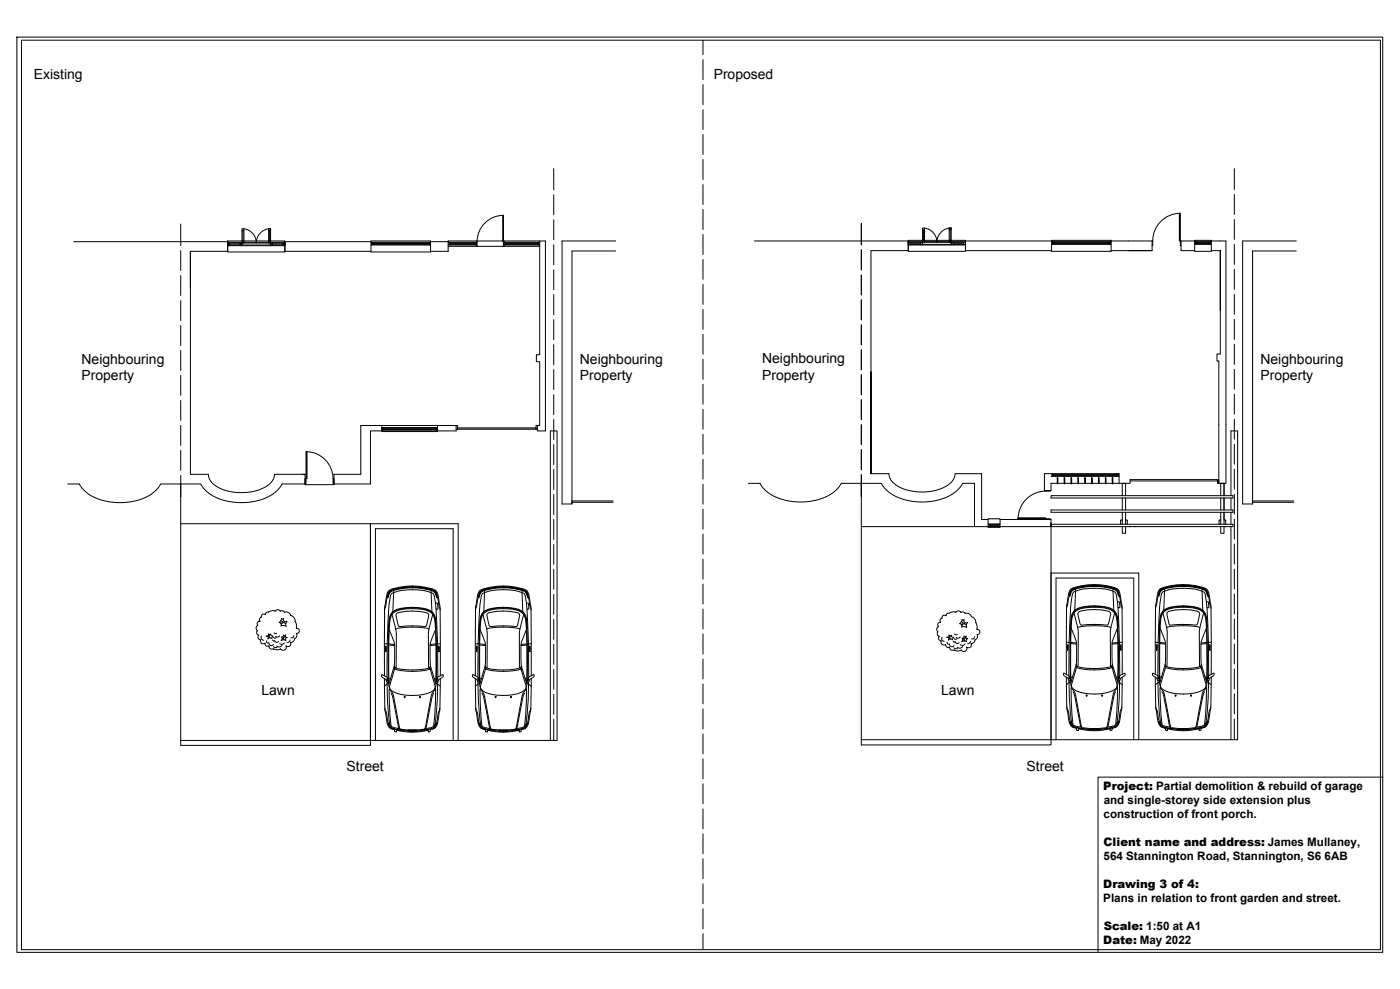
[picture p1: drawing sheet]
<svg xmlns="http://www.w3.org/2000/svg" width="841mm" height="594mm" viewBox="0 0 841 594" stroke-linecap="round" stroke-linejoin="round" font-family="sans-serif">
<!-- layer: A-Walls -->
<g fill="none" stroke="#000" stroke-width=".6">
<path d="M109 135v13M517 134v13M109 145h28v6h-23M109 151v12M223 145h-52v6h52M259 151h10M259 145h10M269 148h55M286 145h1M302 145h1M324 145v68h-2v4h2v39M328 145v114h-5v-3"/>
<path d="M517 145h29v6h-23v134v-62M517 150v12M632 145h-52v6h52M667 151h25M667 145h11M736 145v110M109 166v12M114 173v-22v134h11a11 11 0 0 0 9 9 28 28 0 0 0 29-5l2-4h18v6h-14a27 27 0 0 1-24 11 27 27 0 0 1-24-11h-24a27 27 0 0 1-25 11 27 27 0 0 1-24-11M517 165v12M109 181v12M109 196v12M517 180v12"/>
<path d="M517 195v12M733 187v-36v62h-2v4h1M109 211v12M517 210v12M109 226v12M517 225v12M109 241v12M109 256v12M217 256h57v3h-11M229 259h-6v32h-22v-6h16M517 240v12M517 255v12"/>
<path d="M109 271v12M517 270v12M109 286v13M457 290a29 29 0 0 0 28 11 25 25 0 0 0 20-11h24a29 29 0 0 0 29 11 25 25 0 0 0 20-11h7M517 285v13M523 285h11a11 11 0 0 0 9 9 28 28 0 0 0 29-5l2-4h16"/>
</g>
<!-- layer: 0 -->
<g fill="none" stroke="#000" stroke-width=".6">
<path d="M10 22h821v550h-821zM13 24h816v546h-816zM422 24v9M422 36v12M422 51v12M422 66v12M422 81v12M422 96v12M333 101v13M333 117v12M422 111v12M741 101v13"/>
<path d="M741 117v12M145 137h2v9h-2zM145 139h2M146 139v6M147 137a9 9 0 0 1 7 9 9 9 0 0 1 7-9M161 137h2v9h-2zM161 137h2v2h-2zM162 139v6M302 129v16zM302 129a16 16 0 0 0-15 19M333 132v12M422 126v12"/>
<path d="M554 137h1v9h-1zM554 138h1M555 138v6M555 137a9 9 0 0 1 8 9 9 9 0 0 1 7-9M570 137h1v9h-1zM570 137h1v1h-1zM571 138v6M741 132v12M44 145h65M137 145h34v6h-34zM137 146h34v2h-34zM137 146h8v1h-8z"/>
<path d="M137 146h1v1h-1zM138 147h6M144 146h1v1h-1zM145 145h2M145 147h18M147 146h14M161 145h2v1h-2zM163 146h8v1h-8zM163 146h1v1h-1zM164 147h6M170 146h1v1h-1zM223 146h36h-1v1"/>
<path d="M223 145h36v6h-36zM223 147h36M223 146v1h1v-1h-1h35v1h-35zM223 146v1M224 146h33M257 146h1v1h-1zM269 146h17M269 147h17M269 145v6M270 147h16M270 146h16M270 146v1"/>
<path d="M271 146h14M271 146v1M285 146v1M286 146v1M286 145h-17M302 145h-16v3M302 145h1v3M302 145v3M303 145h21M303 146h21M303 147h21M303 146v1"/>
<path d="M304 146h19M304 146v1M323 146v1M324 146v1M324 145h4M333 147v12M370 145h-32v158h6v-152h26M422 141v12M422 156v12M453 145h64M546 144h34v7h-34zM546 145h34v2h-34z"/>
<path d="M546 146h8v1h-8zM546 146h1v1h-1zM547 146h6M553 146h1v1h-1zM554 144h1M554 147h17M555 146h15M570 144h1v2h-1zM571 146h9v1h-9zM571 146h2v1h-2zM573 146h6M579 146h1v1h-1z"/>
<path d="M632 145h35v2M632 144h35v7h-35zM632 147h35M632 146h1h-1h35h-35zM632 145v2M633 146h33M666 146h1h-1zM733 145h3M741 147v12M779 145h-33v158h6v-152h27M333 162v12M333 177v12"/>
<path d="M422 171v12M741 162v12M741 177v12M333 192v12M422 186v12M741 192v12M333 207v12M422 201v12M422 216v12M732 217v38M741 207v12M333 222v12"/>
<path d="M333 237v12M422 231v12M741 222v12M741 237v12M217 256v29M229 256v3h34v-3M229 257h34v1h-34zM230 257v1M230 258h32M230 257h32M231 257v1M231 258h30"/>
<path d="M261 257v1M262 257v1M274 256h1v2h-1M275 257h47v1h-47zM324 256h-2v2h1M333 252v12M422 246v12M741 252v12M184 271v17zM184 271a16 16 0 0 1 16 17M333 267v12M422 261v12"/>
<path d="M422 276v12M741 267v12M41 291h7M109 291v157h114v-3M183 288h1v2h-1zM183 291h18M200 288h1v2h-1zM333 282v12M333 297v12M422 291v12M450 290h7M517 290v157h114v-3"/>
<path d="M590 285v27M627 285h4M679 288v2h-7M739 298v-39h4v185h-226M739 299v7M741 282v12M741 297v12M109 315h166v130M223 315v130zM333 312v12M344 302h24M368 301h-24v2"/>
<path d="M422 306v12M517 316h68M631 314v130M739 308v7M739 316v128M741 312v12M752 302h25M777 301h-25v2M333 327v12M422 321v12M422 336v12M741 327v12"/>
<path d="M234 355a36 36 0 0 1 27 0l1 4a5 5 0 0 0-4-5 37 37 0 0 0-23 2l-2 3zM237 355l-1 12M241 353v1M248 352a39 39 0 0 1 14 3 18 18 0 0 1 2 9l1 42M248 352a21 21 0 0 1 14 4l2 10M248 352a39 39 0 0 0-14 3 17 17 0 0 0-3 9v42M248 352a21 21 0 0 0-15 4l-2 10M254 353v1M259 355v12M289 355a36 36 0 0 1 27 0l1 4a5 5 0 0 0-5-5 37 37 0 0 0-23 2l-1 3zM291 355v12M296 353v1"/>
<path d="M302 352a39 39 0 0 1 14 3 18 18 0 0 1 3 9v42M302 352a21 21 0 0 1 15 4l2 10M302 352a39 39 0 0 0-14 3 17 17 0 0 0-2 9v42M302 352a21 21 0 0 0-14 4l-2 10M309 353v1M314 355v12M333 342v12M333 357v12M422 351v12M644 354a36 36 0 0 1 27 0l1 4a5 5 0 0 0-5-5 37 37 0 0 0-23 2l-1 3zM646 354v12M651 352v1"/>
<path d="M664 352v1M669 354v12M697 354a37 37 0 0 1 27 0l1 4a5 5 0 0 0-4-5 37 37 0 0 0-23 2l-2 3zM700 354l-1 12M705 352v1M717 352v1M722 354l1 12M741 342v12M741 357v12M156 373a1.5 1.5 0 0 0-1 1 1.5 1.5 0 0 0 0 2l-1 1 1 2a1.6 1.6 0 0 0 0 2M159 369a1.7 1.7 0 0 0-2 2 1.5 1.5 0 0 0-1 2M165 367a1.8 1.8 0 0 1 3 0h2l1 1a3 3 0 0 1 4 2"/>
<path d="M165 367l-5 1-1 1M168 374a1.4 1.4 0 0 1 1 2h1h2v-1v-2a1.4 1.4 0 0 1-1 0 1.4 1.4 0 0 1-1-2v1l-1-1-1 3M169 373l3 2M170 374l-1 1M171 374h-2M175 370a8 8 0 0 1 3 6v1M178 377l1 1 1 1-1 1h-1M235 369l3 11v21M238 378a43 43 0 0 1 20 0M248 365a14 14 0 0 1 13 5 214 214 0 0 1 0 43M248 376h8l1-7a27 27 0 0 0-19 0l2 7h8M248 365a14 14 0 0 0-13 5 214 214 0 0 0-1 43"/>
<path d="M260 369l-3 11v21M262 363v-1l1 1v3h-1M290 369l3 11v21M292 378a43 43 0 0 1 20 0M302 365a14 14 0 0 1 13 5 214 214 0 0 1 1 43M302 376h8l2-7a27 27 0 0 0-19 0l1 7h8M302 365a14 14 0 0 0-13 5 214 214 0 0 0 0 43M315 369l-3 11v21M316 363l1-1v1l1 3h-1M333 372v12M422 366v12M568 370a1.8 1.8 0 0 0-2 1 1.6 1.6 0 0 0-1 3 1.4 1.4 0 0 0-2 1 1.4 1.4 0 0 0 1 1l-1 2v2a1.6 1.6 0 0 0 1 2v2l1 1a1.7 1.7 0 0 0 1 2 1.7 1.7 0 0 0 2 0"/>
<path d="M574 368h.1M574 368h-2h-2a1.4 1.4 0 0 0-2 2M574 368a1.8 1.8 0 0 1 3 0 10 10 0 0 1 8 3l1 2 1 3a2.2 2.2 0 0 0 2 3l-1 2a1.2 1.2 0 0 0-1 0 1.2 1.2 0 0 0 0 2l-1 1M578 374l3 1M578 372l1 1v-1a1.4 1.4 0 0 0 0 2 1.4 1.4 0 0 0 2 0v1v2l-2-1a1.1 1.1 0 0 1-1 0 1.1 1.1 0 0 1-1-1zM578 375v1M580 375h-3M641 365l1-7a5 5 0 0 1 5-5 37 37 0 0 1 24 1l1 2 2 9M645 368l3 11v21M647 377a43 43 0 0 1 20 0M648 368a26 26 0 0 1 19 0l-1 7-1 1-16-1zM657 364a14 14 0 0 1 14 5 213 213 0 0 1 0 43"/>
<path d="M657 364a14 14 0 0 0-13 5 213 213 0 0 0 0 43M670 368l-3 11v21M671 362l1-1 1 1v3h-1M694 365l2-7a5 5 0 0 1 4-5 37 37 0 0 1 24 1l1 2 3 9M699 368l2 11v21M701 377a43 43 0 0 1 20 0M701 368a26 26 0 0 1 20 0l-2 7-1 1-15-1zM723 368l-3 11 1 21M725 362v-1l1 1v3h-1M741 372v12M155 382v1l1 2M157 385a1.7 1.7 0 0 0 0 1 1.7 1.7 0 0 0 2 0 1.5 1.5 0 0 0 1 2 1.5 1.5 0 0 0 1 0"/>
<path d="M157 382a1.7 1.7 0 0 0 1 3M160 385a1 1 0 0 0 0 1 1 1 0 0 0 2 0 1.5 1.5 0 0 0 1 2 1.5 1.5 0 0 0 1-1M161 382l1 1M162 388a2 2 0 0 0 2 2h3h1M162 381v1M163 381v1a1 1 0 0 1 1 0 1.1 1.1 0 0 1-1 2 1.3 1.3 0 0 0-2 0 1.1 1.1 0 0 0 0-1 1.1 1.1 0 0 0-1-1 .9 .9 0 0 0 1 0 .9 .9 0 0 0 0-1h2M164 384v1h1a1.3 1.3 0 0 0 1 1 1.3 1.3 0 0 0 1-1M164 388l2 1M164 383h1h1M165 380h1M168 382l-1 1-1-1M169 388l-1 1-2-1"/>
<path d="M169 384h2M170 383l1 1M171 386a1.9 1.9 0 0 1-3 1M171 382l-1 1M172 385l-2-1-1 1v-1v-1l1-1v-1l1 1 1-1a1.1 1.1 0 0 0-1 2 .9 .9 0 0 0 1 0v1v1M174 385l-2 1M176 382a1.1 1.1 0 0 1 0 1 1.1 1.1 0 0 1-1 0M178 381a6 6 0 0 1-4 5 1.7 1.7 0 0 1 0 2 1.7 1.7 0 0 1-2 0 1.9 1.9 0 0 1-1 2 1.9 1.9 0 0 1-2 0M231 387h6M232 388v1v2zM234 387l3 1M237 400v-1a32 32 0 0 0-3-21l-1-3a8 8 0 0 1 8-10h7a20 20 0 0 1 12 3 14 14 0 0 1 0 15 29 29 0 0 0-2 16l1 1"/>
<path d="M262 387l-4 1M263 388l1 1v2zM264 387h-6M286 387h6M286 388l1 1-1 2zM288 387l4 1M291 400l1-1a32 32 0 0 0-4-21v-3a8 8 0 0 1 8-10h6a20 20 0 0 1 13 3 14 14 0 0 1-1 15 29 29 0 0 0-1 16v1M317 387l-4 1M318 388l1 1-1 2zM319 387h-6M333 387v12M422 381v12"/>
<path d="M422 396v12M566 383a1.7 1.7 0 0 0 1 2M568 387a1.6 1.6 0 0 0 1 2 1.6 1.6 0 0 0 1 0M569 386a1 1 0 0 0 0 1 1 1 0 0 0 1 0 1.5 1.5 0 0 0 1 1 1.5 1.5 0 0 0 2 0M570 381l2 1a1 1 0 0 1 1 1 1 1 0 0 1-1 1 1.3 1.3 0 0 0-2 0 1.1 1.1 0 0 0 0-1 1.1 1.1 0 0 0-1 0 .9 .9 0 0 0 1 0 1 1 0 0 0 0-2zM570 383l1 1M570 389h.1M570 389a1.8 1.8 0 0 0 3 1M571 382v1M573 385v1h1a1.3 1.3 0 0 0 1 1 1.3 1.3 0 0 0 1-1M573 389l2 1M573 390h.1"/>
<path d="M573 383l1 1h1M574 381h1M577 383h-1h-2M578 388l-1 1h-2M578 384l1 1M579 383v2M580 387a1.9 1.9 0 0 1-3 0M580 383l-1 1M581 384a.9 .9 0 0 1-1-1 .9 .9 0 0 1 0-1v1l-1-1v1h-1v1v1h1h2v-1M583 385l-2 2M583 387h.1M583 387a1.7 1.7 0 0 1 0 2 1.7 1.7 0 0 1-2 0 1.9 1.9 0 0 1-1 2 1.9 1.9 0 0 1-3-1l-1 1-3-1"/>
<path d="M585 382a1.1 1.1 0 0 1 0 2 1.1 1.1 0 0 1-1 0M586 384l-1 2-2 1M641 386h6M641 391v-4v4M643 387h4M647 399v-1a32 32 0 0 0-4-21v-2a8 8 0 0 1 8-10l6-1a19 19 0 0 1 13 3 14 14 0 0 1-1 15 29 29 0 0 0-1 16v1M672 387h-4M673 387v4zM674 386h-6M694 386h6M695 387v1v3zM697 387h3"/>
<path d="M700 399v-1a32 32 0 0 0-3-21v-2a10 10 0 0 1 3-9 30 30 0 0 1 22 0 11 11 0 0 1 3 11 33 33 0 0 0-3 22M725 387h-3M727 387v4zM728 386h-6M741 387v12M231 408l1 20a13 13 0 0 0 2 10h3v1l1 1v-1l10 1 9-1v1l1-1 1-1a5 5 0 0 0 4-6l1-6 1-18M232 407l1-33 2-16a7 7 0 0 1 6-3l7-1a27 27 0 0 1 12 3l1 1 1 8 1 41M233 410v10l1 15a5 5 0 0 0 6 3M233 407v1v2l-4-4v-1l4 2v2M234 411l-1-8a198 198 0 0 1 1-31 7 7 0 0 1 8-6h9a12 12 0 0 1 9 4 50 50 0 0 1 2 17v24M234 414v1a7 7 0 0 1 3 6l3 15 1 3M234 413v9l1 14"/>
<path d="M235 407l-1 1M235 416l1 3 4 18M243 418v1zM248 403l9-1h1v-1l3 11a4 4 0 0 1-2 4 30 30 0 0 1-24-1l-1-2v-1l3-11v1h2l9 1M248 402h7a3 3 0 0 0 4-2l3 11 3 1M248 402h-8a3 3 0 0 1-3-2l-3 11-3 1M252 418h1v1zM261 416l-2 3-3 18M261 407l1 1M261 413l1 9-1 14M261 414v1a7 7 0 0 0-2 6l-3 15-2 3M263 407l-1 1 1 2 3-4v-1l-3 2v2"/>
<path d="M263 410v10l-2 15a5 5 0 0 1-6 3M286 408v20a13 13 0 0 0 3 10h3v1l1 1v-1l9 1 10-1v1l1-1v-1a5 5 0 0 0 5-6l1-6v-18M286 412l2-1 3-11a3 3 0 0 0 4 2h7h8a3 3 0 0 0 3-2l3 11 3 1M287 407l1-33 1-16a8 8 0 0 1 6-3l7-1a27 27 0 0 1 13 3v1l2 8 1 41M287 410v10l2 15a5 5 0 0 0 6 3M287 407l1 1-1 2-3-4v-1l3 2v2M288 411v-8a198 198 0 0 1 1-31 7 7 0 0 1 8-6h8a12 12 0 0 1 10 4 50 50 0 0 1 2 17l-1 24M289 414v1a7 7 0 0 1 3 6l2 15 2 3M289 413l-1 9 2 14M289 407l-1 1M290 416l1 3 3 18M297 418h1v1z"/>
<path d="M302 403l9-1h2v-1l3 11a4 4 0 0 1-3 4 30 30 0 0 1-23-1l-1-2v-1l3-11v1h1l9 1M307 418v1zM315 416l-1 3-3 18M315 407l1 1M316 413v9l-1 14M316 414v1a7 7 0 0 0-3 6l-3 15-1 3M317 407v1v2l4-4v-1l-4 2v2M318 410l-1 10-1 15a5 5 0 0 1-6 3M333 402v12M333 417v12M422 411v12M641 407v20a13 13 0 0 0 3 10h3v2h1v-1l9 1 10-1v1h1v-2a5 5 0 0 0 5-5l1-7v-18"/>
<path d="M641 405v-40v-3a14 14 0 0 1 2-8 38 38 0 0 1 28 0 13 13 0 0 1 3 8v3v40M641 411l2-1 4-11a3 3 0 0 0 3 2l7 1 8-1a3 3 0 0 0 3-2l3 11 3 1M642 406l1-33 1-16a8 8 0 0 1 6-3l7-1a26 26 0 0 1 13 3l1 1 1 8 1 41M642 409v10l2 15a5 5 0 0 0 6 3M642 407h1v2l-2-2-2-1v-1l3 1v2M643 410v-8a200 200 0 0 1 1-31 7 7 0 0 1 8-6h8a11 11 0 0 1 10 4 48 48 0 0 1 2 17l-1 24M644 413v1a7 7 0 0 1 3 6l2 15 2 3M644 413v8l1 14M644 407h-1M645 416l1 2 3 19M652 418h1zM657 402h9l2-1v-1l3 11a3 3 0 0 1-3 4 30 30 0 0 1-23-1l-1-2v-1l3-11v1l1 1h9"/>
<path d="M662 418h.1M670 416l-1 2-3 19M670 407h1M671 413v8l-1 14M671 413v1a7 7 0 0 0-3 6l-3 15-1 3M672 407v2l1-2 3-1v-1l-4 1v2M673 409l-1 10-1 15a5 5 0 0 1-6 3M694 407l1 20a13 13 0 0 0 3 10h2v2h1v-1l10 1 9-1v1h1l1-2a5 5 0 0 0 4-5l1-7 1-18M694 405v-40l1-3a13 13 0 0 1 2-8 38 38 0 0 1 28 0 16 16 0 0 1 2 9l1 42M694 411l3-1 3-11a3 3 0 0 0 3 2l8 1 7-1a3 3 0 0 0 4-2l3 11 3 1M696 406v-33l2-16a8 8 0 0 1 6-3l7-1a25 25 0 0 1 12 3l1 1 1 8 1 41M696 409v10l1 15a5 5 0 0 0 6 3"/>
<path d="M696 407v2l-1-2-2-1-1-1 4 1v2M697 410v-8a195 195 0 0 1 0-31 7 7 0 0 1 8-6h9a12 12 0 0 1 9 4 47 47 0 0 1 2 17v24M697 412a223 223 0 0 1 1-43 14 14 0 0 1 13-5 18 18 0 0 1 12 4l1 1a217 217 0 0 1 1 43M697 413v1a7 7 0 0 1 3 6l3 15 1 3M697 413v8l1 14M698 407h-1M698 416l1 2 4 19M700 400v1a40 40 0 0 0 22 0l-1-1 3 11a4 4 0 0 1-2 4 30 30 0 0 1-23-1l-2-2v-1zM706 418h.1M715 418h1zM724 416l-2 2-3 19M724 407h1"/>
<path d="M724 413l1 8-1 14M725 413l-1 1a7 7 0 0 0-2 6l-3 15-2 3M726 407h-1l1 2 1-2 2-1v-1l-3 1v2M726 409v10l-2 15a5 5 0 0 1-6 3M741 402v12M741 417v12M231 425l2 9M233 435l2 2 2 1 4 1M234 435l-1-1a6 6 0 0 0 7 4M240 438h.1M245 439h.1M245 439h1"/>
<path d="M246 439h.1M246 439h-1M246 439h1M247 439h.1M247 439h-1M247 439h1M248 439h-1M248 439h.1M248 439l-7-1a24 24 0 0 0 14 0l-7 1M249 439h.1M249 439h1M250 439h-1"/>
<path d="M250 439h.1M256 438h-1M261 435l1-1a6 6 0 0 1-7 4M263 435l-2 2-2 1-4 1M264 425l-2 9M286 425l2 9M287 435l3 2 2 1 3 1M289 435l-1-1a6 6 0 0 0 7 4M295 438h.1M300 439h.1M300 439h1M301 439h-1"/>
<path d="M301 439h.1M301 439h1M302 439h.1M302 439h-1M302 439l-7-1a24 24 0 0 0 14 0l-7 1M302 439h1M303 439h-1M303 439h.1M303 439h1M304 439h-1M304 439h.1M304 439h1"/>
<path d="M305 439h.1M305 439h-1M310 438h.1M316 435l1-1a6 6 0 0 1-7 4M317 435l-2 2-2 1-4 1M319 425l-2 9M333 432v13M422 426v12M641 425l2 8M642 434l3 2 2 1 3 1M644 434l-1-1a6 6 0 0 0 7 4M650 437h.1"/>
<path d="M650 437h14a24 24 0 0 1-14 0zM655 438h.1M655 438h1M656 438h.1M656 438h-1M657 438h.1M657 438h-1M657 438h1M658 438h.1M658 438h-1M658 438h1M659 438h.1"/>
<path d="M659 438h-1M659 438h1M660 438h-1M660 438h.1M665 437h.1M671 434l1-1a6 6 0 0 1-7 4M672 434l-2 2-2 1-4 1M674 425l-2 8M694 425l2 8M696 434l2 2 2 1 4 1M697 434l-1-1a6 6 0 0 0 8 4M703 437h.1"/>
<path d="M704 437h14a23 23 0 0 1-14 0zM708 438h.1M708 438h1M709 438h-1M709 438h.1M709 438h1M710 438h.1M710 438h-1M711 438h.1M711 438h-1M711 438h1M712 438h.1"/>
<path d="M712 438h-1M712 438h1M713 438h.1M713 438h-1M713 438h1M714 438h-1M714 438h.1M719 437h-1M724 434l1-1a6 6 0 0 1-7 4M726 434l-2 2-2 1-4 1M727 425l-2 8M741 432v12"/>
<path d="M109 445h226v-186h-4v186M226 445v-127h46v127M422 441v12M422 456v12M631 444v-100h53v100M634 444v-97h47v97M422 471v12M831 467h-171v105M422 486v12M422 501v12M422 516v12M422 531v12"/>
<path d="M422 546v12M422 561v9"/>
</g>
<!-- layer: New -->
<g fill="none" stroke="#000" stroke-width=".6">
<path d="M708 128h1v17h-1zM709 128a17 17 0 0 0-17 17M678 145h14M692 145v3M692 145v6h-14M709 145v3M709 145h9M709 145v6h9M718 145h10M718 151h10M718 145v6M718 147h10"/>
<path d="M718 145v2M718 146h9M719 146h7M726 146h.1M727 146h-9h1M727 145v2M728 145h5M728 151h5M728 145v6M732 255v35h4v-35M585 290v26h9v-1M627 285v10h4v-5h41v-5h-41"/>
<path d="M628 295h3M628 295a17 17 0 0 0-16 17M631 298h110v1h-110zM631 286h41M632 285v1M632 286h40M632 285h40M633 285v1M633 285h38M635 287h1v4h-1zM639 287l1 4zM643 287h1v4h-1z"/>
<path d="M648 287v4zM652 287v4zM656 287v4zM660 287v4zM664 287v4zM668 287h1v4h-1zM671 285v1M672 285v1M674 298v-8h2v8M674 299v7M676 299v7M679 288h52"/>
<path d="M679 289h52M731 288h1v2h-1zM733 299v7M735 290v8v-8h-2v8M735 299v7M590 312h4M594 312h7v5h-7zM594 316h6M594 315h6M595 315v1M595 316h4M599 315v1"/>
<path d="M601 312h30v4h-31v-1h1M612 311h16v1h-16zM628 312h3M631 315h110v1h-110zM631 306h110v2h-110zM674 312h-1v3M674 316v4h2v-4M674 308v7M676 312h1v3M676 308v7M678 316h1M681 316h1"/>
<path d="M733 312h-1v3M733 316v4h2v-4h1M733 308v7M735 312h1v3M735 308v7"/>
</g>
<g font-size="8.4">
<text x="20" y="47">Existing</text>
<text x="429" y="47">Proposed</text>
<text x="49" y="218">Neighbouring</text>
<text x="348" y="218">Neighbouring</text>
<text x="458" y="218">Neighbouring</text>
<text x="757" y="218">Neighbouring</text>
<text x="49" y="229">Property</text>
<text x="348" y="229">Property</text>
<text x="458" y="228">Property</text>
<text x="757" y="229">Property</text>
<text x="157" y="417">Lawn</text>
<text x="565" y="417">Lawn</text>
<text x="208" y="463">Street</text>
<text x="617" y="463">Street</text>
</g>
<g font-size="7">
<text x="663" y="475">Project: Partial demolition &amp; rebuild of garage</text>
<text x="663" y="483">and single-storey side extension plus</text>
<text x="663" y="491">construction of front porch.</text>
<text x="663" y="508">Client name and address: James Mullaney,</text>
<text x="663" y="517">564 Stannington Road, Stannington, S6 6AB</text>
<text x="663" y="533">Drawing 3 of 4:</text>
<text x="663" y="542">Plans in relation to front garden and street.</text>
<text x="663" y="558">Scale: 1:50 at A1</text>
<text x="663" y="567">Date: May 2022</text>
</g>
</svg>
